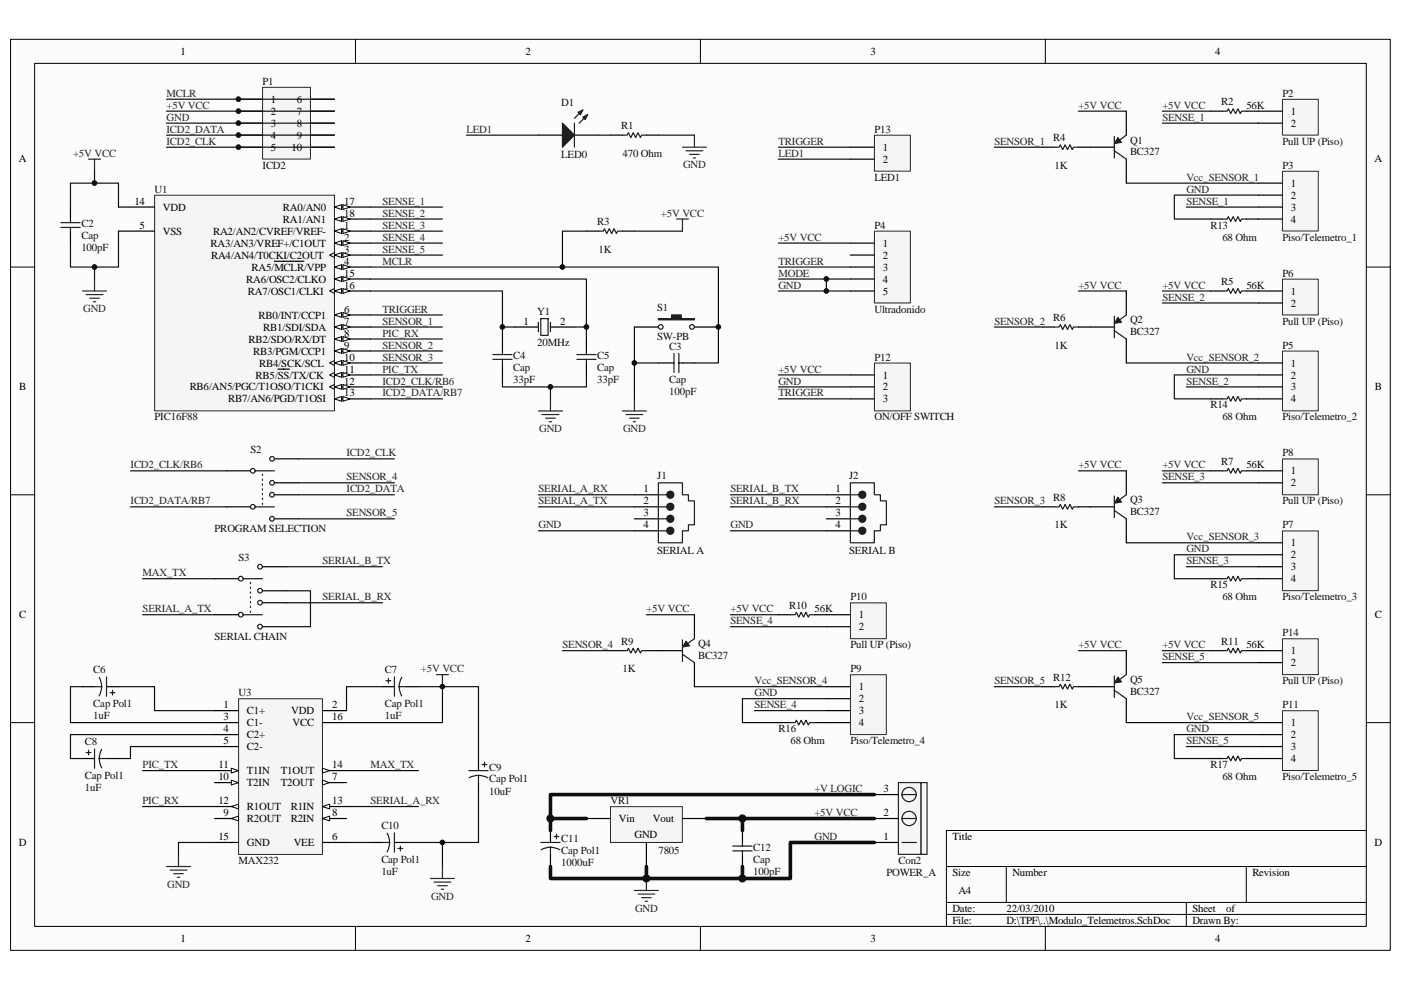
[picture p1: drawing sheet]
<svg xmlns="http://www.w3.org/2000/svg" width="297mm" height="210mm" viewBox="0 0 297 210" stroke-linecap="round" stroke-linejoin="round" font-family="sans-serif">
<path d="M2.3 8.4h292.5v193.2h-292.5z" fill="#fcfcfc"/>
<path d="M2.2 8.3h292.6v193.3h-292.6z" fill="none" stroke="#000" stroke-width=".21"/>
<path d="M7.4 13.5h282.3v183h-282.3z" fill="#fcfcfc"/>
<g fill="none" stroke="#000" stroke-width=".21">
<path d="M7.3 13.4h282.4v183.1h-282.4zM75.4 8.3v5.1M148.5 8.3v5.1M221.6 8.3v5.1M2.2 56.6h5.1M289.7 56.6h5.1M2.2 104.9h5.1M289.7 104.9h5.1M2.2 153.3h5.1M289.7 153.3h5.1M289.7 176.1h-89v20.4M75.4 196.5v5.1"/>
<path d="M148.5 196.5v5.1M200.7 183.8h89M200.7 191.4h89M200.7 194h89M213.4 183.8v7.6M221.6 196.5v5.1M251.5 191.4v5.1M264.2 183.8v7.6"/>
</g>
<path d="M114.1 28.7h5.1M121.8 28.7h5.1" fill="none" stroke="#000" stroke-width=".25"/>
<g fill="#1c1c1c" stroke="#1c1c1c" stroke-width=".25">
<path d="M119.2 26.1l2.6 2.6-2.6 2.5z"/>
<path d="M123.6 24.8l1-.5-.5 1.1z"/>
<path d="M122.6 23.8l1-.5-.5 1z"/>
</g>
<path d="M121.8 26.1v5.1M123.6 23.3l-1.8 1.8M124.6 24.3l-1.8 1.8" fill="none" stroke="#1c1c1c" stroke-width=".25"/>
<path d="M129.5 171.1h15.2v7.6h-15.2z" fill="#f5f5f5"/>
<path d="M129.4 171.1h15.3v7.6h-15.3z" fill="none" stroke="#262626" stroke-width=".21"/>
<path d="M109.1 69.4h5M116.7 69.4h5.1M124.3 173.6h5.1M137.1 178.7v5.1M144.7 173.6h5.1" fill="none" stroke="#000" stroke-width=".25"/>
<path d="M114.1 68.3v2.1M114.7 67.6h1.5v3.5h-1.5zM116.7 68.3v2.1" fill="none" stroke="#1c1c1c" stroke-width=".25"/>
<path d="M50.6 148.2h17.8v33h-17.8z" fill="#f5f5f5"/>
<path d="M50.6 148.2h17.8v33h-17.8z" fill="none" stroke="#262626" stroke-width=".21"/>
<path d="M45.5 150.7h5.1M45.5 153.3h5.1M45.5 155.8h5.1M45.5 158.3h5.1M68.4 150.7h5.1M68.4 178.7h5.1M68.4 166h5.1" fill="none" stroke="#000" stroke-width=".25"/>
<path d="M68.4 165.5l1.5 .5-1.5 .5z" fill="#fcfcfc" stroke="#000" stroke-width=".21"/>
<path d="M68.4 173.6h5.1" fill="none" stroke="#000" stroke-width=".25"/>
<path d="M68.4 173.6l1.5-.5v1z" fill="#fcfcfc" stroke="#000" stroke-width=".21"/>
<path d="M45.5 173.6h5.1" fill="none" stroke="#000" stroke-width=".25"/>
<path d="M49 173.6l1.6-.5v1z" fill="#fcfcfc" stroke="#000" stroke-width=".21"/>
<path d="M45.5 166h5.1" fill="none" stroke="#000" stroke-width=".25"/>
<path d="M49 165.5l1.6 .5-1.6 .5z" fill="#fcfcfc" stroke="#000" stroke-width=".21"/>
<path d="M45.5 163.4h5.1" fill="none" stroke="#000" stroke-width=".25"/>
<path d="M49 162.9l1.6 .5-1.6 .6z" fill="#fcfcfc" stroke="#000" stroke-width=".21"/>
<path d="M45.5 171.1h5.1" fill="none" stroke="#000" stroke-width=".25"/>
<path d="M49 171.1l1.6-.5v1z" fill="#fcfcfc" stroke="#000" stroke-width=".21"/>
<path d="M68.4 171.1h5.1" fill="none" stroke="#000" stroke-width=".25"/>
<path d="M68.4 171.1l1.5-.5v1z" fill="#fcfcfc" stroke="#000" stroke-width=".21"/>
<path d="M68.4 163.4h5.1" fill="none" stroke="#000" stroke-width=".25"/>
<path d="M68.4 162.9l1.5 .5-1.5 .6z" fill="#fcfcfc" stroke="#000" stroke-width=".21"/>
<path d="M68.4 153.3h5.1M45.5 178.7h5.1" fill="none" stroke="#000" stroke-width=".25"/>
<path d="M32.8 41.4h38.1v45.7h-38.1z" fill="#f5f5f5"/>
<path d="M32.8 41.4h38.1v45.7h-38.1z" fill="none" stroke="#262626" stroke-width=".21"/>
<path d="M70.9 49h7.6" fill="none" stroke="#000" stroke-width=".25"/>
<g fill="#fcfcfc" stroke="#000" stroke-width=".21">
<path d="M70.9 49l1.5-.5v1z"/>
<path d="M72.7 48.5l1.5 .5-1.5 .5z"/>
</g>
<path d="M70.9 51.6h7.6" fill="none" stroke="#000" stroke-width=".25"/>
<g fill="#fcfcfc" stroke="#000" stroke-width=".21">
<path d="M70.9 51.6l1.5-.5v1z"/>
<path d="M72.7 51.1l1.5 .5-1.5 .5z"/>
</g>
<path d="M70.9 54.1h7.6" fill="none" stroke="#000" stroke-width=".25"/>
<path d="M70.9 53.6l-1 .5 1 .5" fill="none" stroke="#000" stroke-width=".21"/>
<g fill="#fcfcfc" stroke="#000" stroke-width=".21">
<path d="M70.9 54.1l1.5-.5v1z"/>
<path d="M72.7 53.6l1.5 .5-1.5 .5z"/>
</g>
<path d="M70.9 56.6h7.6" fill="none" stroke="#000" stroke-width=".25"/>
<g fill="#fcfcfc" stroke="#000" stroke-width=".21">
<path d="M70.9 56.6l1.5-.5v1z"/>
<path d="M72.7 56.1l1.5 .5-1.5 .5z"/>
</g>
<path d="M25.1 49h7.7M58.2 55.4h6.2M70.9 66.8h7.6" fill="none" stroke="#000" stroke-width=".25"/>
<g fill="#fcfcfc" stroke="#000" stroke-width=".21">
<path d="M70.9 66.8l1.5-.5v1z"/>
<path d="M72.7 66.3l1.5 .5-1.5 .5z"/>
</g>
<path d="M70.9 69.4h7.6" fill="none" stroke="#000" stroke-width=".25"/>
<g fill="#fcfcfc" stroke="#000" stroke-width=".21">
<path d="M70.9 69.4l1.5-.5v1z"/>
<path d="M72.7 68.9l1.5 .5-1.5 .5z"/>
</g>
<path d="M70.9 71.9h7.6" fill="none" stroke="#000" stroke-width=".25"/>
<g fill="#fcfcfc" stroke="#000" stroke-width=".21">
<path d="M70.9 71.9l1.5-.5v1z"/>
<path d="M72.7 71.4l1.5 .5-1.5 .5z"/>
</g>
<path d="M70.9 74.4h7.6" fill="none" stroke="#000" stroke-width=".25"/>
<g fill="#fcfcfc" stroke="#000" stroke-width=".21">
<path d="M70.9 74.4l1.5-.5v1.1z"/>
<path d="M72.7 73.9l1.5 .5-1.5 .6z"/>
</g>
<path d="M70.9 77h7.6" fill="none" stroke="#000" stroke-width=".25"/>
<path d="M70.9 76.5l-1 .5 1 .5" fill="none" stroke="#000" stroke-width=".21"/>
<g fill="#fcfcfc" stroke="#000" stroke-width=".21">
<path d="M70.9 77l1.5-.5v1z"/>
<path d="M72.7 76.5l1.5 .5-1.5 .5z"/>
</g>
<path d="M70.9 79.5h7.6" fill="none" stroke="#000" stroke-width=".25"/>
<path d="M70.9 79l-1 .5 1 .5" fill="none" stroke="#000" stroke-width=".21"/>
<g fill="#fcfcfc" stroke="#000" stroke-width=".21">
<path d="M70.9 79.5l1.5-.5v1z"/>
<path d="M72.7 79l1.5 .5-1.5 .5z"/>
</g>
<path d="M58.9 78.3h2.5M70.9 82.1h7.6" fill="none" stroke="#000" stroke-width=".25"/>
<path d="M70.9 81.6l-1 .5 1 .5" fill="none" stroke="#000" stroke-width=".21"/>
<g fill="#fcfcfc" stroke="#000" stroke-width=".21">
<path d="M70.9 82.1l1.5-.5v1z"/>
<path d="M72.7 81.6l1.5 .5-1.5 .5z"/>
</g>
<path d="M70.9 84.6h7.6" fill="none" stroke="#000" stroke-width=".25"/>
<g fill="#fcfcfc" stroke="#000" stroke-width=".21">
<path d="M70.9 84.6l1.5-.5v1z"/>
<path d="M72.7 84.1l1.5 .5-1.5 .5z"/>
</g>
<path d="M25.1 43.9h7.7M70.9 59.2h7.6" fill="none" stroke="#000" stroke-width=".25"/>
<g fill="#fcfcfc" stroke="#000" stroke-width=".21">
<path d="M70.9 59.2l1.5-.5v1z"/>
<path d="M72.7 58.7l1.5 .5-1.5 .5z"/>
</g>
<path d="M70.9 61.7h7.6" fill="none" stroke="#000" stroke-width=".25"/>
<path d="M70.9 61.2l-1 .5 1 .5" fill="none" stroke="#000" stroke-width=".21"/>
<g fill="#fcfcfc" stroke="#000" stroke-width=".21">
<path d="M70.9 61.7l1.5-.5v1z"/>
<path d="M72.7 61.2l1.5 .5-1.5 .5z"/>
</g>
<path d="M70.9 43.9h7.6" fill="none" stroke="#000" stroke-width=".25"/>
<g fill="#fcfcfc" stroke="#000" stroke-width=".21">
<path d="M70.9 43.9l1.5-.5v1z"/>
<path d="M72.7 43.4l1.5 .5-1.5 .5z"/>
</g>
<path d="M70.9 46.5h7.6" fill="none" stroke="#000" stroke-width=".25"/>
<g fill="#fcfcfc" stroke="#000" stroke-width=".21">
<path d="M70.9 46.5l1.5-.5v1z"/>
<path d="M72.7 46l1.5 .5-1.5 .5z"/>
</g>
<g fill="none" stroke="#000" stroke-width=".25">
<path d="M129.4 28.7h2.6M137.1 28.7h2.5M14.9 43.9v2.6M14.9 49v2.6M124.3 49h2.6M132 49h2.5M106.5 71.9v2.5M106.5 77v2.5M124.3 71.9v2.5M124.3 77v2.5M134.5 69.4h5.1M139.6 77h2.5"/>
<path d="M144.7 77h2.5M147.2 69.4h5.1M134.5 107.5h5.1M134.5 110h5.1M134.5 104.9h5.1M134.5 112.6h5.1M175.2 107.5h5.1M175.2 110h5.1M175.2 104.9h5.1M175.2 112.6h5.1M45.5 122.7h5.1M45.5 130.4h5.1"/>
<path d="M55.6 120.2h5.1M55.6 125.3h5.1M55.6 127.8h5.1M55.6 132.9h5.1M81.1 145.6h2.5M86.2 145.6h2.5M17.5 160.9h2.5M22.6 160.9h2.5M78.5 178.7h2.6M83.6 178.7h2.6M101.4 160.9v2.5M101.4 166v2.5"/>
<path d="M116.7 176.1v2.6M157.4 176.1v2.6M116.7 181.2v2.6M157.4 181.2v2.6"/>
</g>
<g fill="none" stroke="#1c1c1c" stroke-width=".25">
<path d="M132 28.7h1l.2-.5 .5 1 .6-1 .5 1 .5-1 .5 1 .2-.5h1.1M12.9 47.2h4.1M12.9 48.2h4.1M14.9 46.5v.7M14.9 48.2v.8M126.9 49h1l.2-.5 .5 1 .6-1 .5 1 .5-1 .5 1 .3-.5h1M104.5 75.2h4.1M104.5 76.2h4.1M106.5 74.4v.8M106.5 76.2v.8M122.3 75.2h4.1M122.3 76.2h4.1"/>
<path d="M124.3 74.4v.8M124.3 76.2v.8M142.1 77h.8M142.9 75v4M143.9 75v4M143.9 77h.8M139.6 102.4h5.1v2.5h1.3v1.3h1.2v5.1h-1.2v1.3h-1.3v2.5h-5.1zM139.6 107.5h1.8M139.6 112.6h1.8M139.6 110h1.8M139.6 104.9h1.8M180.3 102.4h5.1v2.5h1.3v1.3h1.2v5.1h-1.2v1.3h-1.3v2.5h-5.1z"/>
<path d="M180.3 107.5h1.8M180.3 112.6h1.8M180.3 110h1.8M180.3 104.9h1.8M51.6 130.4h4M51.6 122.7h4M53.1 123.5v.3M53.1 124.5v.3M53.1 125.6v.2M53.1 126.6v.2M53.1 127.6v.2M53.1 128.6v.3"/>
<path d="M53.1 129.6v.3M18.3 159.6h1M18.8 159.1v1M20 158.9v4M21.6 158.9l-.4 .8-.1 1.2M81.8 144.4h1.1M82.4 143.9v1M83.6 143.6v4.1M84.6 145.6l.1 .9 .5 1.1M84.6 145.6h1.6M85.2 143.7l-.5 1.1-.1 .8M21.1 160.9l.1 1.2 .4 .8"/>
<path d="M21.1 160.9h1.5M81.1 178.7h1.5M82.1 176.7l.3 .8 .2 1.2-.2 1.2-.3 .8M83.6 176.7v4M84.4 180h1M84.9 179.5v1M99.4 163.4h4.1M101.4 164.5l1.3 .1 .7 .4M101.4 164.5h-.8l-1.1 .5M101.4 164.5v1.5M102.2 162.2h1M102.7 161.6v1.1"/>
<path d="M114.7 178.7h4M116.7 179.7l1.2 .2 .8 .3M116.7 179.7l-.8 .1-1.2 .4M116.7 179.7v1.5M117.5 177.4h1M118 176.9v1M155.4 179.5h4M157.4 178.7v.8M155.4 180.5h4M157.4 180.5v.7"/>
<circle cx="140.1" cy="69.3" r=".49"/>
<circle cx="146.7" cy="69.3" r=".5"/>
<circle cx="51.1" cy="130.4" r=".5"/>
<circle cx="51.1" cy="122.7" r=".5"/>
<circle cx="55.1" cy="132.9" r=".5"/>
<circle cx="55.1" cy="120.2" r=".5"/>
<circle cx="55.1" cy="127.8" r=".49"/>
<circle cx="55.1" cy="125.3" r=".49"/>
</g>
<g fill="none" stroke="#262626" stroke-width=".25">
<path d="M18.8 33.8h2.5M20 33.8v2.5M144.7 31.2h5.1M145.5 32h3.5M146.2 32.7h2M147 33.5h.5M147.2 28.7v2.5M20 59.2v2.5M143.4 46.5h2.6M144.7 46.5v2.5M17.5 61.7h5.1M18.3 62.5h3.5"/>
<path d="M19 63.2h2.1M19.8 64h.5M114.1 87.2h5.1M114.9 87.9h3.6M115.7 88.7h2M116.5 89.5h.5M116.7 84.6v2.6M132 87.2h5.1M132.7 87.9h3.6M133.5 88.7h2M134.3 89.5h.5M134.5 84.6v2.6"/>
<path d="M92.5 143.1h2.6M93.8 143.1v2.5M35.3 183.8h5.1M36.1 184.6h3.5M36.8 185.3h2.1M37.6 186.1h.5M37.8 181.2v2.6M91.3 186.3h5M92 187.1h3.6M92.8 187.9h2M93.6 188.6h.5M93.8 183.8v2.5"/>
<path d="M134.5 188.9h5.1M135.3 189.6h3.5M136 190.4h2.1M136.8 191.2h.5M137.1 186.3v2.6"/>
</g>
<g fill="none" stroke="#0e0e0e" stroke-width=".25">
<path d="M20 36.3v2.5M98.9 28.7h15.2M139.6 28.7h7.6M14.9 43.9v-5.1h10.2v5.1M20 56.6v2.6M25.1 49v7.6h-10.2v-5M78.5 59.2h45.8v10.2M78.5 56.6h73.8v20.4h-5.1M78.5 43.9h15.3M78.5 49h15.3M78.5 46.5h15.3M78.5 54.1h15.3"/>
<path d="M78.5 51.6h15.3M124.3 49h-5.1v7.6M134.5 49h10.2M78.5 61.7h28v10.2M78.5 66.8h15.3M78.5 69.4h15.3M78.5 71.9h15.3M78.5 74.4h15.3M78.5 77h15.3M78.5 79.5h15.3M106.5 79.5v2.6h17.8v-2.6M106.5 69.4h2.6"/>
<path d="M121.8 69.4h2.5v2.5M134.5 69.4v7.6h5.1M134.5 77v7.6M27.7 99.9h20.3M63.3 97.3h20.3M78.5 82.1h15.3M78.5 84.6h15.3M116.7 82.1v2.5M114.1 104.9h20.4M114.1 107.5h20.4M114.1 112.6h20.4M154.9 104.9h20.3"/>
<path d="M154.9 107.5h20.3M154.9 112.6h20.3M30.2 122.7h15.3M30.2 130.4h15.3M60.7 125.3h5.1v7.6h-5.1M60.7 127.8h20.4M60.7 120.2h20.4M45.5 155.8h-30.6v5.1h2.6M45.5 158.3h-17.8v2.6h-2.6M81.1 145.6h-7.6v5.1M88.7 145.6h5.1v7.7h-20.3M93.8 145.6h7.6v15.3"/>
<path d="M30.2 163.4h15.3M30.2 171.1h15.3M45.5 178.7h-7.7v2.5M73.5 163.4h15.2M73.5 171.1h15.2M73.5 178.7h5M86.2 178.7h7.6v5.1M101.4 168.5v10.2h-7.6"/>
</g>
<g fill="#1c1c1c" stroke="#1c1c1c" stroke-width=".25">
<path d="M139.6 67.6h2.8v-.8h2v.8h2.8v.2h-7.6z" fill-rule="evenodd"/>
<circle cx="142.1" cy="107.5" r=".75"/>
<circle cx="142.1" cy="112.6" r=".75"/>
<circle cx="142.1" cy="110" r=".75"/>
<circle cx="142.1" cy="104.9" r=".75"/>
<circle cx="182.8" cy="107.5" r=".75"/>
<circle cx="182.8" cy="112.6" r=".75"/>
<circle cx="182.8" cy="110" r=".75"/>
<circle cx="182.8" cy="104.9" r=".75"/>
</g>
<path d="M116.7 173.6v2.5M149.8 173.6h35.6M185.4 168.5h-68.7v5.1h7.6M185.4 178.7h-17.8v7.6h-10.2M116.7 183.8v2.5h40.7v-2.5M137.1 183.8v2.5" fill="none" stroke="#0e0e0e" stroke-width=".76"/>
<path d="M55.7 18.5h10.1v15.2h-10.1z" fill="#f5f5f5"/>
<path d="M55.7 18.5h10.1v15.2h-10.1z" fill="none" stroke="#262626" stroke-width=".21"/>
<g fill="none" stroke="#000" stroke-width=".25">
<path d="M50.6 21h5M50.6 23.6h5M50.6 26.1h5M50.6 28.7h5M50.6 31.2h5M65.8 21h5.1M65.8 23.6h5.1M65.8 26.1h5.1M65.8 28.7h5.1M65.8 31.2h5.1M48 99.9h5.1M58.2 97.3h5.1"/>
<path d="M48 107.5h5.1M58.2 102.4h5.1M58.2 104.9h5.1M58.2 110h5.1M17.5 145.6h2.5M22.6 145.6h2.5"/>
</g>
<path d="M35.3 21h35.6M35.3 23.6h35.6M35.3 26.1h35.6M35.3 28.7h35.6M35.3 31.2h35.6M126.9 28.7h2.5M27.7 107.5h20.3M63.3 104.9h20.3M17.5 145.6h-2.6v7.7h30.6M25.1 145.6h7.7v5.1h12.7" fill="none" stroke="#0e0e0e" stroke-width=".25"/>
<path d="M157.4 173.6v2.5" fill="none" stroke="#0e0e0e" stroke-width=".76"/>
<g fill="none" stroke="#1c1c1c" stroke-width=".25">
<path d="M54.1 99.9h4.1M54.1 107.5h4.1M55.6 100.6v.3M55.6 101.6v.3M55.6 102.7v.2M55.6 103.7v.2M55.6 104.7v.2M55.6 105.7v.3M55.6 106.7v.3M20 145.6h1.6M21 143.7l.5 1.1v.9l-.2 1.1-.3 .8M22.6 143.6v4.1"/>
<path d="M23.3 146.9h1.1M23.9 146.4v1"/>
<circle cx="53.6" cy="99.9" r=".49"/>
<circle cx="57.7" cy="97.3" r=".49"/>
<circle cx="53.6" cy="107.5" r=".49"/>
<circle cx="57.7" cy="110" r=".5"/>
<circle cx="57.7" cy="102.4" r=".5"/>
<circle cx="57.7" cy="104.9" r=".49"/>
<circle cx="192.7" cy="178.7" r="1.51"/>
</g>
<path d="M190.5 166v15.2h4.8v-15.2z" fill-rule="evenodd" fill="#f5f5f5" stroke="#262626" stroke-width=".25"/>
<g fill="none" stroke="#1c1c1c" stroke-width=".25">
<path d="M191.2 178.7h3.1M191.2 173.6h3.1M191.2 168.5h3.1"/>
<circle cx="192.7" cy="173.6" r="1.51"/>
<circle cx="192.7" cy="168.5" r="1.51"/>
</g>
<path d="M195.3 166h1.3v15.2h-1.3z" fill="#f5f5f5"/>
<path d="M195.3 166h1.3v15.2h-1.3z" fill="none" stroke="#262626" stroke-width=".25"/>
<path d="M185.4 178.7h5.1M185.4 173.6h5.1M185.4 168.5h5.1" fill="none" stroke="#000" stroke-width=".25"/>
<path d="M63.3 102.4h20.3M63.3 110h20.3" fill="none" stroke="#0e0e0e" stroke-width=".25"/>
<path d="M271.9 36.3h7.6v12.7h-7.6z" fill="#f5f5f5"/>
<path d="M271.9 36.3h7.6v12.7h-7.6z" fill="none" stroke="#262626" stroke-width=".21"/>
<path d="M221 31.2h2.5M228.6 31.2h7.7M238.8 23.6v5.1M238.8 33.8v5M256.6 23.6h2.6M264.2 23.6h2.6M266.8 38.8h5.1M266.8 41.4h5.1M266.8 43.9h5.1M266.8 46.5h5.1" fill="none" stroke="#000" stroke-width=".25"/>
<path d="M223.5 31.2h1.1l.2-.5 .5 1 .5-1 .5 1 .5-1 .5 1 .3-.5h1M236.3 28.9v4.6M236.3 32l2.5 1.8M238.8 28.7l-1.8 1.3M259.2 23.6h1l.2-.5 .5 1 .5-1 .6 1 .5-1 .5 1 .2-.5h1" fill="none" stroke="#1c1c1c" stroke-width=".25"/>
<path d="M237 29.2l.8 1-1.5 .3z" fill="#1c1c1c" stroke="#1c1c1c" stroke-width=".21"/>
<path d="M210.8 31.2h10.2M228.6 23.6h10.2M238.8 38.8h28M246.4 23.6h10.2M251.5 43.9h15.3" fill="none" stroke="#0e0e0e" stroke-width=".25"/>
<path d="M271.9 74.5h7.6v12.6h-7.6z" fill="#f5f5f5"/>
<path d="M271.9 74.5h7.6v12.6h-7.6z" fill="none" stroke="#262626" stroke-width=".21"/>
<path d="M221 69.4h2.5M228.6 69.4h7.7M238.8 61.7v5.1M238.8 71.9v5.1M266.8 77h5.1M266.8 79.5h5.1M266.8 82.1h5.1M266.8 84.6h5.1" fill="none" stroke="#000" stroke-width=".25"/>
<path d="M223.5 69.4h1.1l.2-.5 .5 1 .5-1 .5 1 .5-1 .5 1 .3-.5h1M236.3 67.1v4.5M236.3 70.1l2.5 1.8M238.8 66.8l-1.8 1.3" fill="none" stroke="#1c1c1c" stroke-width=".25"/>
<path d="M237 67.3l.8 1-1.5 .3z" fill="#1c1c1c" stroke="#1c1c1c" stroke-width=".21"/>
<path d="M210.8 69.4h10.2M228.6 61.7h10.2M238.8 77h28M251.5 82.1h15.3" fill="none" stroke="#0e0e0e" stroke-width=".25"/>
<path d="M271.9 112.6h7.6v12.7h-7.6z" fill="#f5f5f5"/>
<path d="M271.9 112.6h7.6v12.7h-7.6z" fill="none" stroke="#262626" stroke-width=".21"/>
<path d="M238.8 99.9v5M221 107.5h2.5M228.6 107.5h7.7M238.8 110v5.1M266.8 115.1h5.1M266.8 117.7h5.1M266.8 120.2h5.1M266.8 122.7h5.1" fill="none" stroke="#000" stroke-width=".25"/>
<path d="M223.5 107.5h1.1l.2-.5 .5 1 .5-1 .5 1 .5-1 .5 1 .3-.5h1M236.3 105.2v4.6M236.3 108.3l2.5 1.7M238.8 104.9l-1.8 1.3" fill="none" stroke="#1c1c1c" stroke-width=".25"/>
<path d="M237 105.5l.8 1-1.5 .2z" fill="#1c1c1c" stroke="#1c1c1c" stroke-width=".21"/>
<path d="M228.6 99.9h10.2M210.8 107.5h10.2M238.8 115.1h28M251.5 120.2h15.3" fill="none" stroke="#0e0e0e" stroke-width=".25"/>
<path d="M271.9 150.8h7.6v12.6h-7.6z" fill="#f5f5f5"/>
<path d="M271.9 150.7h7.6v12.7h-7.6z" fill="none" stroke="#262626" stroke-width=".21"/>
<path d="M238.8 138v5.1M221 145.6h2.5M228.6 145.6h7.7M238.8 148.2v5.1M266.8 153.3h5.1M266.8 155.8h5.1M266.8 158.3h5.1M266.8 160.9h5.1" fill="none" stroke="#000" stroke-width=".25"/>
<path d="M223.5 145.6h1.1l.2-.5 .5 1.1 .5-1.1 .5 1.1 .5-1.1 .5 1.1 .3-.6h1M236.3 143.3v4.6M236.3 146.4l2.5 1.8M238.8 143.1l-1.8 1.3" fill="none" stroke="#1c1c1c" stroke-width=".25"/>
<path d="M237 143.6l.8 1-1.5 .3z" fill="#1c1c1c" stroke="#1c1c1c" stroke-width=".21"/>
<path d="M228.6 138h10.2M210.8 145.6h10.2M238.8 153.3h28M251.5 158.3h15.3" fill="none" stroke="#0e0e0e" stroke-width=".25"/>
<path d="M180.3 143.1h7.6v12.7h-7.6z" fill="#f5f5f5"/>
<path d="M180.3 143.1h7.6v12.7h-7.6z" fill="none" stroke="#262626" stroke-width=".21"/>
<path d="M129.4 138h2.6M137.1 138h7.6M147.2 130.4v5.1M147.2 140.5v5.1M175.2 145.6h5.1M175.2 148.2h5.1M175.2 150.7h5.1M175.2 153.3h5.1" fill="none" stroke="#000" stroke-width=".25"/>
<path d="M132 138h1l.2-.5 .5 1 .6-1 .5 1 .5-1 .5 1 .2-.5h1.1M144.7 135.7v4.6M144.7 138.8l2.5 1.7M147.2 135.5l-1.7 1.2" fill="none" stroke="#1c1c1c" stroke-width=".25"/>
<path d="M145.5 136l.7 1-1.5 .2z" fill="#1c1c1c" stroke="#1c1c1c" stroke-width=".21"/>
<path d="M119.2 138h10.2M137.1 130.4h10.1M147.2 145.6h28M160 150.7h15.2" fill="none" stroke="#0e0e0e" stroke-width=".25"/>
<path d="M185.4 77h7.6v10.1h-7.6z" fill="#f5f5f5"/>
<path d="M185.4 77h7.6v10.1h-7.6z" fill="none" stroke="#262626" stroke-width=".21"/>
<path d="M180.3 79.5h5.1M180.3 82.1h5.1M180.3 84.6h5.1" fill="none" stroke="#000" stroke-width=".25"/>
<path d="M165 79.5h15.3M165 82.1h15.3M165 84.6h15.3" fill="none" stroke="#0e0e0e" stroke-width=".25"/>
<path d="M185.4 28.7h7.6v7.6h-7.6z" fill="#f5f5f5"/>
<path d="M185.4 28.7h7.6v7.6h-7.6z" fill="none" stroke="#262626" stroke-width=".21"/>
<path d="M180.3 31.2h5.1M180.3 33.8h5.1" fill="none" stroke="#000" stroke-width=".25"/>
<path d="M165 33.8h15.3M165 31.2h15.3" fill="none" stroke="#0e0e0e" stroke-width=".25"/>
<path d="M185.4 49h7.6v15.3h-7.6z" fill="#f5f5f5"/>
<path d="M185.4 49h7.6v15.3h-7.6z" fill="none" stroke="#262626" stroke-width=".21"/>
<path d="M180.3 51.6h5.1M180.3 54.1h5.1M180.3 56.6h5.1M180.3 59.2h5.1M180.3 61.7h5.1" fill="none" stroke="#000" stroke-width=".25"/>
<path d="M246.4 26.1h20.4M165 59.2h15.3M165 56.6h15.3M165 51.6h15.3M175.2 59.2v2.5M165 61.7h15.3" fill="none" stroke="#0e0e0e" stroke-width=".25"/>
<path d="M271.9 21.1h7.6v7.6h-7.6z" fill="#f5f5f5"/>
<path d="M271.9 21.1h7.6v7.6h-7.6z" fill="none" stroke="#262626" stroke-width=".21"/>
<path d="M266.8 23.6h5.1M266.8 26.1h5.1M256.6 61.7h2.6M264.2 61.7h2.6" fill="none" stroke="#000" stroke-width=".25"/>
<path d="M259.2 61.7h1l.2-.5 .5 1 .5-1 .6 1 .5-1 .5 1 .2-.5h1" fill="none" stroke="#1c1c1c" stroke-width=".25"/>
<path d="M246.4 61.7h10.2M246.4 64.3h20.4" fill="none" stroke="#0e0e0e" stroke-width=".25"/>
<path d="M271.9 59.2h7.6v7.6h-7.6z" fill="#f5f5f5"/>
<path d="M271.9 59.2h7.6v7.6h-7.6z" fill="none" stroke="#262626" stroke-width=".21"/>
<path d="M266.8 61.7h5.1M266.8 64.3h5.1M256.6 99.9h2.6M264.2 99.9h2.6" fill="none" stroke="#000" stroke-width=".25"/>
<path d="M259.2 99.9h1l.2-.5 .5 1 .5-1 .6 1 .5-1 .5 1 .2-.5h1" fill="none" stroke="#1c1c1c" stroke-width=".25"/>
<path d="M246.4 99.9h10.2M246.4 102.4h20.4" fill="none" stroke="#0e0e0e" stroke-width=".25"/>
<path d="M271.9 97.4h7.6v7.5h-7.6z" fill="#f5f5f5"/>
<path d="M271.9 97.3h7.6v7.6h-7.6z" fill="none" stroke="#262626" stroke-width=".21"/>
<path d="M266.8 99.9h5.1M266.8 102.4h5.1M256.6 138h2.6M264.2 138h2.6" fill="none" stroke="#000" stroke-width=".25"/>
<path d="M259.2 138h1l.2-.5 .5 1 .5-1 .6 1 .5-1 .5 1 .2-.5h1" fill="none" stroke="#1c1c1c" stroke-width=".25"/>
<path d="M246.4 138h10.2M246.4 140.5h20.4" fill="none" stroke="#0e0e0e" stroke-width=".25"/>
<path d="M271.9 135.5h7.6v7.6h-7.6z" fill="#f5f5f5"/>
<path d="M271.9 135.5h7.6v7.6h-7.6z" fill="none" stroke="#262626" stroke-width=".21"/>
<path d="M165 130.4h2.6M172.7 130.4h2.5M266.8 138h5.1M266.8 140.5h5.1" fill="none" stroke="#000" stroke-width=".25"/>
<path d="M167.6 130.4h1l.2-.5 .6 1 .5-1 .5 1 .5-1 .5 1 .3-.5h1" fill="none" stroke="#1c1c1c" stroke-width=".25"/>
<path d="M154.9 130.4h10.1M154.9 132.9h20.3" fill="none" stroke="#0e0e0e" stroke-width=".25"/>
<path d="M180.3 127.9h7.6v7.6h-7.6z" fill="#f5f5f5"/>
<path d="M180.3 127.9h7.6v7.6h-7.6z" fill="none" stroke="#262626" stroke-width=".21"/>
<path d="M256.6 46.5h2.6M264.2 46.5h2.6M256.6 84.6h2.6M264.2 84.6h2.6M175.2 130.4h5.1M175.2 132.9h5.1M256.6 122.7h2.6M264.2 122.7h2.6M165 153.3h2.6M172.7 153.3h2.5M256.6 160.9h2.6M264.2 160.9h2.6" fill="none" stroke="#000" stroke-width=".25"/>
<path d="M259.2 46.5h1l.2-.5 .5 1 .5-1 .6 1 .5-1 .5 1 .2-.5h1M259.2 84.6h1l.2-.5 .5 1 .5-1 .6 1 .5-1 .5 1 .2-.5h1M259.2 122.7h1l.2-.5 .5 1.1 .5-1.1 .6 1.1 .5-1.1 .5 1.1 .2-.6h1M167.6 153.3h1l.2-.5 .6 1 .5-1 .5 1 .5-1 .5 1 .3-.5h1M259.2 160.9h1l.2-.5 .5 1 .5-1 .6 1 .5-1 .5 1 .2-.5h1" fill="none" stroke="#1c1c1c" stroke-width=".25"/>
<path d="M266.8 41.4h-17.8v5.1h7.6M266.8 79.5h-17.8v5.1h7.6M266.8 117.7h-17.8v5h7.6M175.2 148.2h-17.8v5.1h7.6M266.8 155.8h-17.8v5.1h7.6" fill="none" stroke="#0e0e0e" stroke-width=".25"/>
<g fill="#0e0e0e" stroke="#0e0e0e" stroke-width=".21">
<circle cx="20" cy="56.6" r=".5"/>
<circle cx="20" cy="38.8" r=".5"/>
<circle cx="50.6" cy="31.2" r=".5"/>
<circle cx="50.6" cy="28.7" r=".5"/>
<circle cx="50.6" cy="26.1" r=".5"/>
<circle cx="50.6" cy="23.6" r=".5"/>
<circle cx="50.6" cy="21" r=".5"/>
<circle cx="93.8" cy="178.7" r=".5"/>
<circle cx="93.8" cy="145.6" r=".5"/>
<circle cx="106.5" cy="69.3" r=".5"/>
<circle cx="116.7" cy="173.6" r=".75"/>
<circle cx="116.7" cy="82.1" r=".49"/>
<circle cx="119.2" cy="56.6" r=".5"/>
<circle cx="124.3" cy="69.3" r=".49"/>
<circle cx="134.5" cy="77" r=".5"/>
<circle cx="137" cy="186.3" r=".75"/>
<circle cx="152.3" cy="69.3" r=".49"/>
<circle cx="157.4" cy="186.3" r=".75"/>
<circle cx="157.4" cy="173.6" r=".75"/>
<circle cx="175.2" cy="61.7" r=".5"/>
<circle cx="175.2" cy="59.2" r=".5"/>
</g>
<g font-size="2.3">
<text x="38.3" y="11.6">1</text>
<text x="111.4" y="11.6">2</text>
<text x="184.5" y="11.6">3</text>
<text x="257.7" y="11.6">4</text>
<text x="57.4" y="21.8">1</text>
<text x="62.9" y="21.8">6</text>
<text x="57.4" y="24.3">2</text>
<text x="57.4" y="26.9">3</text>
<text x="57.4" y="29.4">4</text>
<text x="62.9" y="24.3">7</text>
<text x="62.9" y="26.9">8</text>
<text x="62.9" y="29.4">9</text>
<text x="273.7" y="24.3">1</text>
<text x="273.7" y="26.9">2</text>
<text x="4" y="34.5">A</text>
<text x="57.4" y="32">5</text>
<text x="61.8" y="32">10</text>
<text x="187.2" y="32">1</text>
<text x="187.2" y="34.5">2</text>
<text x="291.4" y="34.5">A</text>
<text x="273.7" y="39.6">1</text>
<text x="28.5" y="43.4">14</text>
<text x="34.5" y="44.7">VDD</text>
<text x="60" y="44.7">RA0/AN0</text>
<text x="60" y="47.2">RA1/AN1</text>
<text x="73" y="43.4">17</text>
<text x="73" y="46">18</text>
<text x="273.7" y="42.1">2</text>
<text x="273.7" y="44.7">3</text>
<text x="273.7" y="47.2">4</text>
<text x="29.6" y="48.5">5</text>
<text x="34.5" y="49.8">VSS</text>
<text x="44.6" y="52.3">RA3/AN3/VREF+/C1OUT</text>
<text x="45.2" y="49.8">RA2/AN2/CVREF/VREF-</text>
<text x="73" y="48.5">1</text>
<text x="73" y="51">2</text>
<text x="73" y="53.6">3</text>
<text x="187.2" y="52.3">1</text>
<text x="44.7" y="54.9">RA4/AN4/T0CKI/C2OUT</text>
<text x="52.2" y="59.9">RA6/OSC2/CLKO</text>
<text x="53.3" y="57.4">RA5/MCLR/VPP</text>
<text x="73" y="58.7">15</text>
<text x="73" y="56.1">4</text>
<text x="187.2" y="54.9">2</text>
<text x="187.2" y="57.4">3</text>
<text x="187.2" y="59.9">4</text>
<text x="52.6" y="62.5">RA7/OSC1/CLKI</text>
<text x="73" y="61.2">16</text>
<text x="187.2" y="62.5">5</text>
<text x="273.7" y="62.5">1</text>
<text x="273.7" y="65">2</text>
<text x="54.8" y="67.6">RB0/INT/CCP1</text>
<text x="55.8" y="70.1">RB1/SDI/SDA</text>
<text x="73" y="68.8">7</text>
<text x="73" y="66.3">6</text>
<text x="73" y="71.4">8</text>
<text x="111" y="68.8">1</text>
<text x="118.7" y="68.8">2</text>
<text x="52.7" y="72.7">RB2/SDO/RX/DT</text>
<text x="53.7" y="75.2">RB3/PGM/CCP1</text>
<text x="54.9" y="77.7">RB4/SCK/SCL</text>
<text x="73" y="76.5">10</text>
<text x="73" y="73.9">9</text>
<text x="273.7" y="77.7">1</text>
<text x="4" y="82.8">B</text>
<text x="40.2" y="82.8">RB6/AN5/PGC/T1OSO/T1CKI</text>
<text x="54.2" y="80.3">RB5/SS/TX/CK</text>
<text x="73" y="81.6">12</text>
<text x="73" y="79">11</text>
<text x="187.2" y="80.3">1</text>
<text x="187.2" y="82.8">2</text>
<text x="273.7" y="80.3">2</text>
<text x="273.7" y="82.8">3</text>
<text x="291.5" y="82.8">B</text>
<text x="48.4" y="85.4">RB7/AN6/PGD/T1OSI</text>
<text x="73" y="84.1">13</text>
<text x="187.2" y="85.4">3</text>
<text x="273.7" y="85.4">4</text>
<text x="273.7" y="100.6">1</text>
<text x="136.5" y="107">2</text>
<text x="136.5" y="104.4">1</text>
<text x="177.2" y="107">2</text>
<text x="177.2" y="104.4">1</text>
<text x="273.7" y="103.2">2</text>
<text x="136.5" y="109.5">3</text>
<text x="136.5" y="112.1">4</text>
<text x="177.2" y="109.5">3</text>
<text x="177.2" y="112.1">4</text>
<text x="273.7" y="115.9">1</text>
<text x="273.7" y="118.4">2</text>
<text x="273.7" y="121">3</text>
<text x="273.7" y="123.5">4</text>
<text x="4" y="131.1">C</text>
<text x="182.1" y="131.1">1</text>
<text x="291.5" y="131.1">C</text>
<text x="182.1" y="133.7">2</text>
<text x="273.7" y="138.8">1</text>
<text x="273.7" y="141.3">2</text>
<text x="182.1" y="146.4">1</text>
<text x="182.1" y="148.9">2</text>
<text x="47.4" y="150.2">1</text>
<text x="47.4" y="152.8">3</text>
<text x="47.4" y="155.3">4</text>
<text x="52.4" y="151.5">C1+</text>
<text x="52.4" y="154">C1-</text>
<text x="61.8" y="151.5">VDD</text>
<text x="62" y="154">VCC</text>
<text x="70.4" y="152.8">16</text>
<text x="70.4" y="150.2">2</text>
<text x="182.1" y="151.5">3</text>
<text x="182.1" y="154">4</text>
<text x="273.7" y="154">1</text>
<text x="47.4" y="157.8">5</text>
<text x="52.4" y="156.6">C2+</text>
<text x="52.4" y="159.1">C2-</text>
<text x="273.7" y="156.6">2</text>
<text x="273.7" y="159.1">3</text>
<text x="273.7" y="161.6">4</text>
<text x="46.3" y="165.5">10</text>
<text x="46.3" y="162.9">11</text>
<text x="52.4" y="166.8">T2IN</text>
<text x="52.4" y="164.2">T1IN</text>
<text x="59.6" y="166.8">T2OUT</text>
<text x="59.6" y="164.2">T1OUT</text>
<text x="70.4" y="165.5">7</text>
<text x="70.4" y="162.9">14</text>
<text x="46.3" y="170.6">12</text>
<text x="47.4" y="173.1">9</text>
<text x="52.4" y="171.8">R1OUT</text>
<text x="61.6" y="171.8">R1IN</text>
<text x="70.4" y="173.1">8</text>
<text x="70.4" y="170.6">13</text>
<text x="187.3" y="173.1">2</text>
<text x="187.3" y="168">3</text>
<text x="4" y="179.4">D</text>
<text x="46.3" y="178.2">15</text>
<text x="52.4" y="174.4">R2OUT</text>
<text x="52.4" y="179.5">GND</text>
<text x="61.6" y="174.4">R2IN</text>
<text x="62.3" y="179.5">VEE</text>
<text x="70.4" y="178.2">6</text>
<text x="131.2" y="174.4">Vin</text>
<text x="134.5" y="177.7">GND</text>
<text x="138.4" y="174.4">Vout</text>
<text x="187.3" y="178.2">1</text>
<text x="201.9" y="178.1">Title</text>
<text x="291.4" y="179.4">D</text>
<text x="201.9" y="185.8">Size</text>
<text x="214.6" y="185.8">Number</text>
<text x="265.5" y="185.8">Revision</text>
<text x="203.2" y="189.6">A4</text>
<text x="201.9" y="193.4">Date:</text>
<text x="201.9" y="195.9">File:</text>
<text x="213.4" y="193.4">22/03/2010</text>
<text x="213.4" y="195.9">D:\TPF\..\Modulo_Telemetros.SchDoc</text>
<text x="252.8" y="195.9">Drawn By:</text>
<text x="252.8" y="193.4">Sheet</text>
<text x="259.9" y="193.4">of</text>
<text x="38.3" y="199.8">1</text>
<text x="111.4" y="199.8">2</text>
<text x="184.5" y="199.8">3</text>
<text x="257.7" y="199.8">4</text>
</g>
<g font-size="2.3" fill="#0e0e0e">
<text x="55.7" y="18">P1</text>
<text x="119" y="22.6">D1</text>
<text x="258.9" y="22.3">R2</text>
<text x="264.3" y="23.1">56K</text>
<text x="271.9" y="20.5">P2</text>
<text x="131.7" y="27.4">R1</text>
<text x="185.4" y="28.2">P13</text>
<text x="223.3" y="29.9">R4</text>
<text x="55.7" y="35.8">ICD2</text>
<text x="119" y="33.5">LED0</text>
<text x="132" y="33.3">470 Ohm</text>
<text x="223.6" y="35.8">1K</text>
<text x="239.6" y="30.4">Q1</text>
<text x="239.6" y="33">BC327</text>
<text x="271.9" y="35.8">P3</text>
<text x="271.9" y="30.7">Pull UP (Piso)</text>
<text x="32.8" y="40.9">U1</text>
<text x="185.4" y="38.3">LED1</text>
<text x="126.6" y="47.7">R3</text>
<text x="17.2" y="53.3">100pF</text>
<text x="17.2" y="48.2">C2</text>
<text x="17.2" y="50.8">Cap</text>
<text x="126.9" y="53.6">1K</text>
<text x="185.4" y="48.5">P4</text>
<text x="256.6" y="48.5">R13</text>
<text x="259.2" y="51">68 Ohm</text>
<text x="271.9" y="51">Piso/Telemetro_1</text>
<text x="271.9" y="58.7">P6</text>
<text x="258.9" y="60.5">R5</text>
<text x="264.3" y="61.2">56K</text>
<text x="113.9" y="66.8">Y1</text>
<text x="139.4" y="66">S1</text>
<text x="185.4" y="66.3">Ultradonido</text>
<text x="223.3" y="68.1">R6</text>
<text x="239.6" y="68.6">Q2</text>
<text x="239.6" y="71.1">BC327</text>
<text x="271.9" y="68.8">Pull UP (Piso)</text>
<text x="108.8" y="76.2">C4</text>
<text x="113.9" y="73.4">20MHz</text>
<text x="126.6" y="76.2">C5</text>
<text x="139.4" y="72.2">SW-PB</text>
<text x="141.9" y="74.2">C3</text>
<text x="185.4" y="76.5">P12</text>
<text x="223.6" y="73.9">1K</text>
<text x="271.9" y="73.9">P5</text>
<text x="108.8" y="81.3">33pF</text>
<text x="108.8" y="78.8">Cap</text>
<text x="126.6" y="81.3">33pF</text>
<text x="126.6" y="78.8">Cap</text>
<text x="141.9" y="83.8">100pF</text>
<text x="141.9" y="81.3">Cap</text>
<text x="32.8" y="89.2">PIC16F88</text>
<text x="185.4" y="89.2">ON/OFF SWITCH</text>
<text x="256.6" y="86.6">R14</text>
<text x="259.2" y="89.2">68 Ohm</text>
<text x="271.9" y="89.2">Piso/Telemetro_2</text>
<text x="53.1" y="96.1">S2</text>
<text x="139.4" y="101.6">J1</text>
<text x="180.1" y="101.6">J2</text>
<text x="258.9" y="98.6">R7</text>
<text x="264.3" y="99.4">56K</text>
<text x="271.9" y="96.8">P8</text>
<text x="223.3" y="106.2">R8</text>
<text x="239.6" y="106.7">Q3</text>
<text x="271.9" y="107">Pull UP (Piso)</text>
<text x="45.5" y="112.8">PROGRAM SELECTION</text>
<text x="223.6" y="112.1">1K</text>
<text x="239.6" y="109.3">BC327</text>
<text x="271.9" y="112.1">P7</text>
<text x="50.6" y="118.9">S3</text>
<text x="139.4" y="117.4">SERIAL A</text>
<text x="180.1" y="117.4">SERIAL B</text>
<text x="256.6" y="124.8">R15</text>
<text x="167.3" y="129.1">R10</text>
<text x="172.7" y="129.9">56K</text>
<text x="180.3" y="127.3">P10</text>
<text x="259.2" y="127.3">68 Ohm</text>
<text x="271.9" y="127.3">Piso/Telemetro_3</text>
<text x="45.5" y="135.7">SERIAL CHAIN</text>
<text x="131.7" y="136.7">R9</text>
<text x="148" y="137.2">Q4</text>
<text x="180.3" y="137.5">Pull UP (Piso)</text>
<text x="258.9" y="136.7">R11</text>
<text x="264.3" y="137.5">56K</text>
<text x="271.9" y="135">P14</text>
<text x="19.8" y="142.8">C6</text>
<text x="81.6" y="142.8">C7</text>
<text x="132" y="142.6">1K</text>
<text x="148" y="139.8">BC327</text>
<text x="180.3" y="142.6">P9</text>
<text x="19.8" y="150">Cap Pol1</text>
<text x="50.6" y="147.7">U3</text>
<text x="81.6" y="150">Cap Pol1</text>
<text x="223.3" y="144.4">R12</text>
<text x="239.6" y="144.9">Q5</text>
<text x="239.6" y="147.4">BC327</text>
<text x="271.9" y="145.1">Pull UP (Piso)</text>
<text x="19.8" y="152.5">1uF</text>
<text x="81.6" y="152.5">1uF</text>
<text x="165.1" y="155.3">R16</text>
<text x="223.6" y="150.2">1K</text>
<text x="271.9" y="150.2">P11</text>
<text x="18" y="158.1">C8</text>
<text x="167.6" y="157.8">68 Ohm</text>
<text x="180.3" y="157.8">Piso/Telemetro_4</text>
<text x="18" y="167.8">1uF</text>
<text x="18" y="165.2">Cap Pol1</text>
<text x="103.7" y="163.4">C9</text>
<text x="103.7" y="166">Cap Pol1</text>
<text x="256.6" y="162.9">R17</text>
<text x="259.2" y="165.5">68 Ohm</text>
<text x="271.9" y="165.5">Piso/Telemetro_5</text>
<text x="103.7" y="168.5">10uF</text>
<text x="129.4" y="170.6">VR1</text>
<text x="80.9" y="175.9">C10</text>
<text x="119" y="178.7">C11</text>
<text x="50.6" y="183.3">MAX232</text>
<text x="80.9" y="185.5">1uF</text>
<text x="80.9" y="183">Cap Pol1</text>
<text x="119" y="183.8">1000uF</text>
<text x="119" y="181.2">Cap Pol1</text>
<text x="139.6" y="181.2">7805</text>
<text x="159.7" y="185.5">100pF</text>
<text x="159.7" y="180.5">C12</text>
<text x="159.7" y="183">Cap</text>
<text x="187.9" y="185.8">POWER_A</text>
<text x="190.5" y="183.3">Con2</text>
</g>
<g font-size="2.3" fill="#262626">
<text x="35.3" y="20.5">MCLR</text>
<text x="35.3" y="23.1">+5V VCC</text>
<text x="228.6" y="23.1">+5V VCC</text>
<text x="246.4" y="23.1">+5V VCC</text>
<text x="35.3" y="28.2">ICD2_DATA</text>
<text x="35.3" y="25.6">GND</text>
<text x="98.9" y="28.2">LED1</text>
<text x="246.4" y="25.6">SENSE_1</text>
<text x="15.5" y="33.3">+5V VCC</text>
<text x="35.3" y="30.7">ICD2_CLK</text>
<text x="144.8" y="35.7">GND</text>
<text x="165.1" y="33.3">LED1</text>
<text x="165.1" y="30.7">TRIGGER</text>
<text x="210.8" y="30.7">SENSOR_1</text>
<text x="251.5" y="38.3">Vcc_SENSOR_1</text>
<text x="251.5" y="40.9">GND</text>
<text x="81.1" y="43.4">SENSE_1</text>
<text x="81.1" y="46">SENSE_2</text>
<text x="140.1" y="46">+5V VCC</text>
<text x="251.5" y="43.4">SENSE_1</text>
<text x="81.1" y="48.5">SENSE_3</text>
<text x="81.1" y="51">SENSE_4</text>
<text x="81.1" y="53.6">SENSE_5</text>
<text x="165.1" y="51">+5V VCC</text>
<text x="81.1" y="56.1">MCLR</text>
<text x="165.1" y="58.7">MODE</text>
<text x="165.1" y="56.1">TRIGGER</text>
<text x="165.1" y="61.2">GND</text>
<text x="228.6" y="61.2">+5V VCC</text>
<text x="246.4" y="63.8">SENSE_2</text>
<text x="246.4" y="61.2">+5V VCC</text>
<text x="17.6" y="66.3">GND</text>
<text x="81.1" y="66.3">TRIGGER</text>
<text x="81.1" y="68.8">SENSOR_1</text>
<text x="81.1" y="71.4">PIC_RX</text>
<text x="210.8" y="68.8">SENSOR_2</text>
<text x="81.1" y="73.9">SENSOR_2</text>
<text x="81.1" y="76.5">SENSOR_3</text>
<text x="251.5" y="76.5">Vcc_SENSOR_2</text>
<text x="81.1" y="79">PIC_TX</text>
<text x="81.1" y="81.6">ICD2_CLK/RB6</text>
<text x="165.1" y="81.6">GND</text>
<text x="165.1" y="79">+5V VCC</text>
<text x="251.5" y="81.6">SENSE_2</text>
<text x="251.5" y="79">GND</text>
<text x="81.1" y="84.1">ICD2_DATA/RB7</text>
<text x="165.1" y="84.1">TRIGGER</text>
<text x="114.3" y="91.7">GND</text>
<text x="132.1" y="91.7">GND</text>
<text x="27.7" y="99.4">ICD2_CLK/RB6</text>
<text x="73.5" y="96.8">ICD2_CLK</text>
<text x="73.5" y="101.9">SENSOR_4</text>
<text x="228.6" y="99.4">+5V VCC</text>
<text x="246.4" y="101.9">SENSE_3</text>
<text x="246.4" y="99.4">+5V VCC</text>
<text x="27.7" y="107">ICD2_DATA/RB7</text>
<text x="73.5" y="104.4">ICD2_DATA</text>
<text x="114.2" y="104.4">SERIAL_A_RX</text>
<text x="114.2" y="107">SERIAL_A_TX</text>
<text x="154.9" y="104.4">SERIAL_B_TX</text>
<text x="154.9" y="107">SERIAL_B_RX</text>
<text x="210.8" y="107">SENSOR_3</text>
<text x="73.5" y="109.5">SENSOR_5</text>
<text x="114.2" y="112.1">GND</text>
<text x="154.9" y="112.1">GND</text>
<text x="68.4" y="119.7">SERIAL_B_TX</text>
<text x="251.5" y="119.7">SENSE_3</text>
<text x="251.5" y="114.6">Vcc_SENSOR_3</text>
<text x="251.5" y="117.2">GND</text>
<text x="30.2" y="122.2">MAX_TX</text>
<text x="30.2" y="129.9">SERIAL_A_TX</text>
<text x="68.4" y="127.3">SERIAL_B_RX</text>
<text x="137.1" y="129.9">+5V VCC</text>
<text x="154.9" y="129.9">+5V VCC</text>
<text x="119.2" y="137.5">SENSOR_4</text>
<text x="154.9" y="132.4">SENSE_4</text>
<text x="228.6" y="137.5">+5V VCC</text>
<text x="246.4" y="137.5">+5V VCC</text>
<text x="89.3" y="142.6">+5V VCC</text>
<text x="246.4" y="140">SENSE_5</text>
<text x="160" y="145.1">Vcc_SENSOR_4</text>
<text x="160" y="147.7">GND</text>
<text x="210.8" y="145.1">SENSOR_5</text>
<text x="160" y="150.2">SENSE_4</text>
<text x="251.5" y="152.8">Vcc_SENSOR_5</text>
<text x="251.5" y="155.3">GND</text>
<text x="251.5" y="157.8">SENSE_5</text>
<text x="30.2" y="162.9">PIC_TX</text>
<text x="78.5" y="162.9">MAX_TX</text>
<text x="30.2" y="170.6">PIC_RX</text>
<text x="78.5" y="170.6">SERIAL_A_RX</text>
<text x="172.7" y="168">+V LOGIC</text>
<text x="172.7" y="173.1">+5V VCC</text>
<text x="172.7" y="178.2">GND</text>
<text x="35.4" y="188.3">GND</text>
<text x="91.4" y="190.8">GND</text>
<text x="134.6" y="193.4">GND</text>
</g>
</svg>
